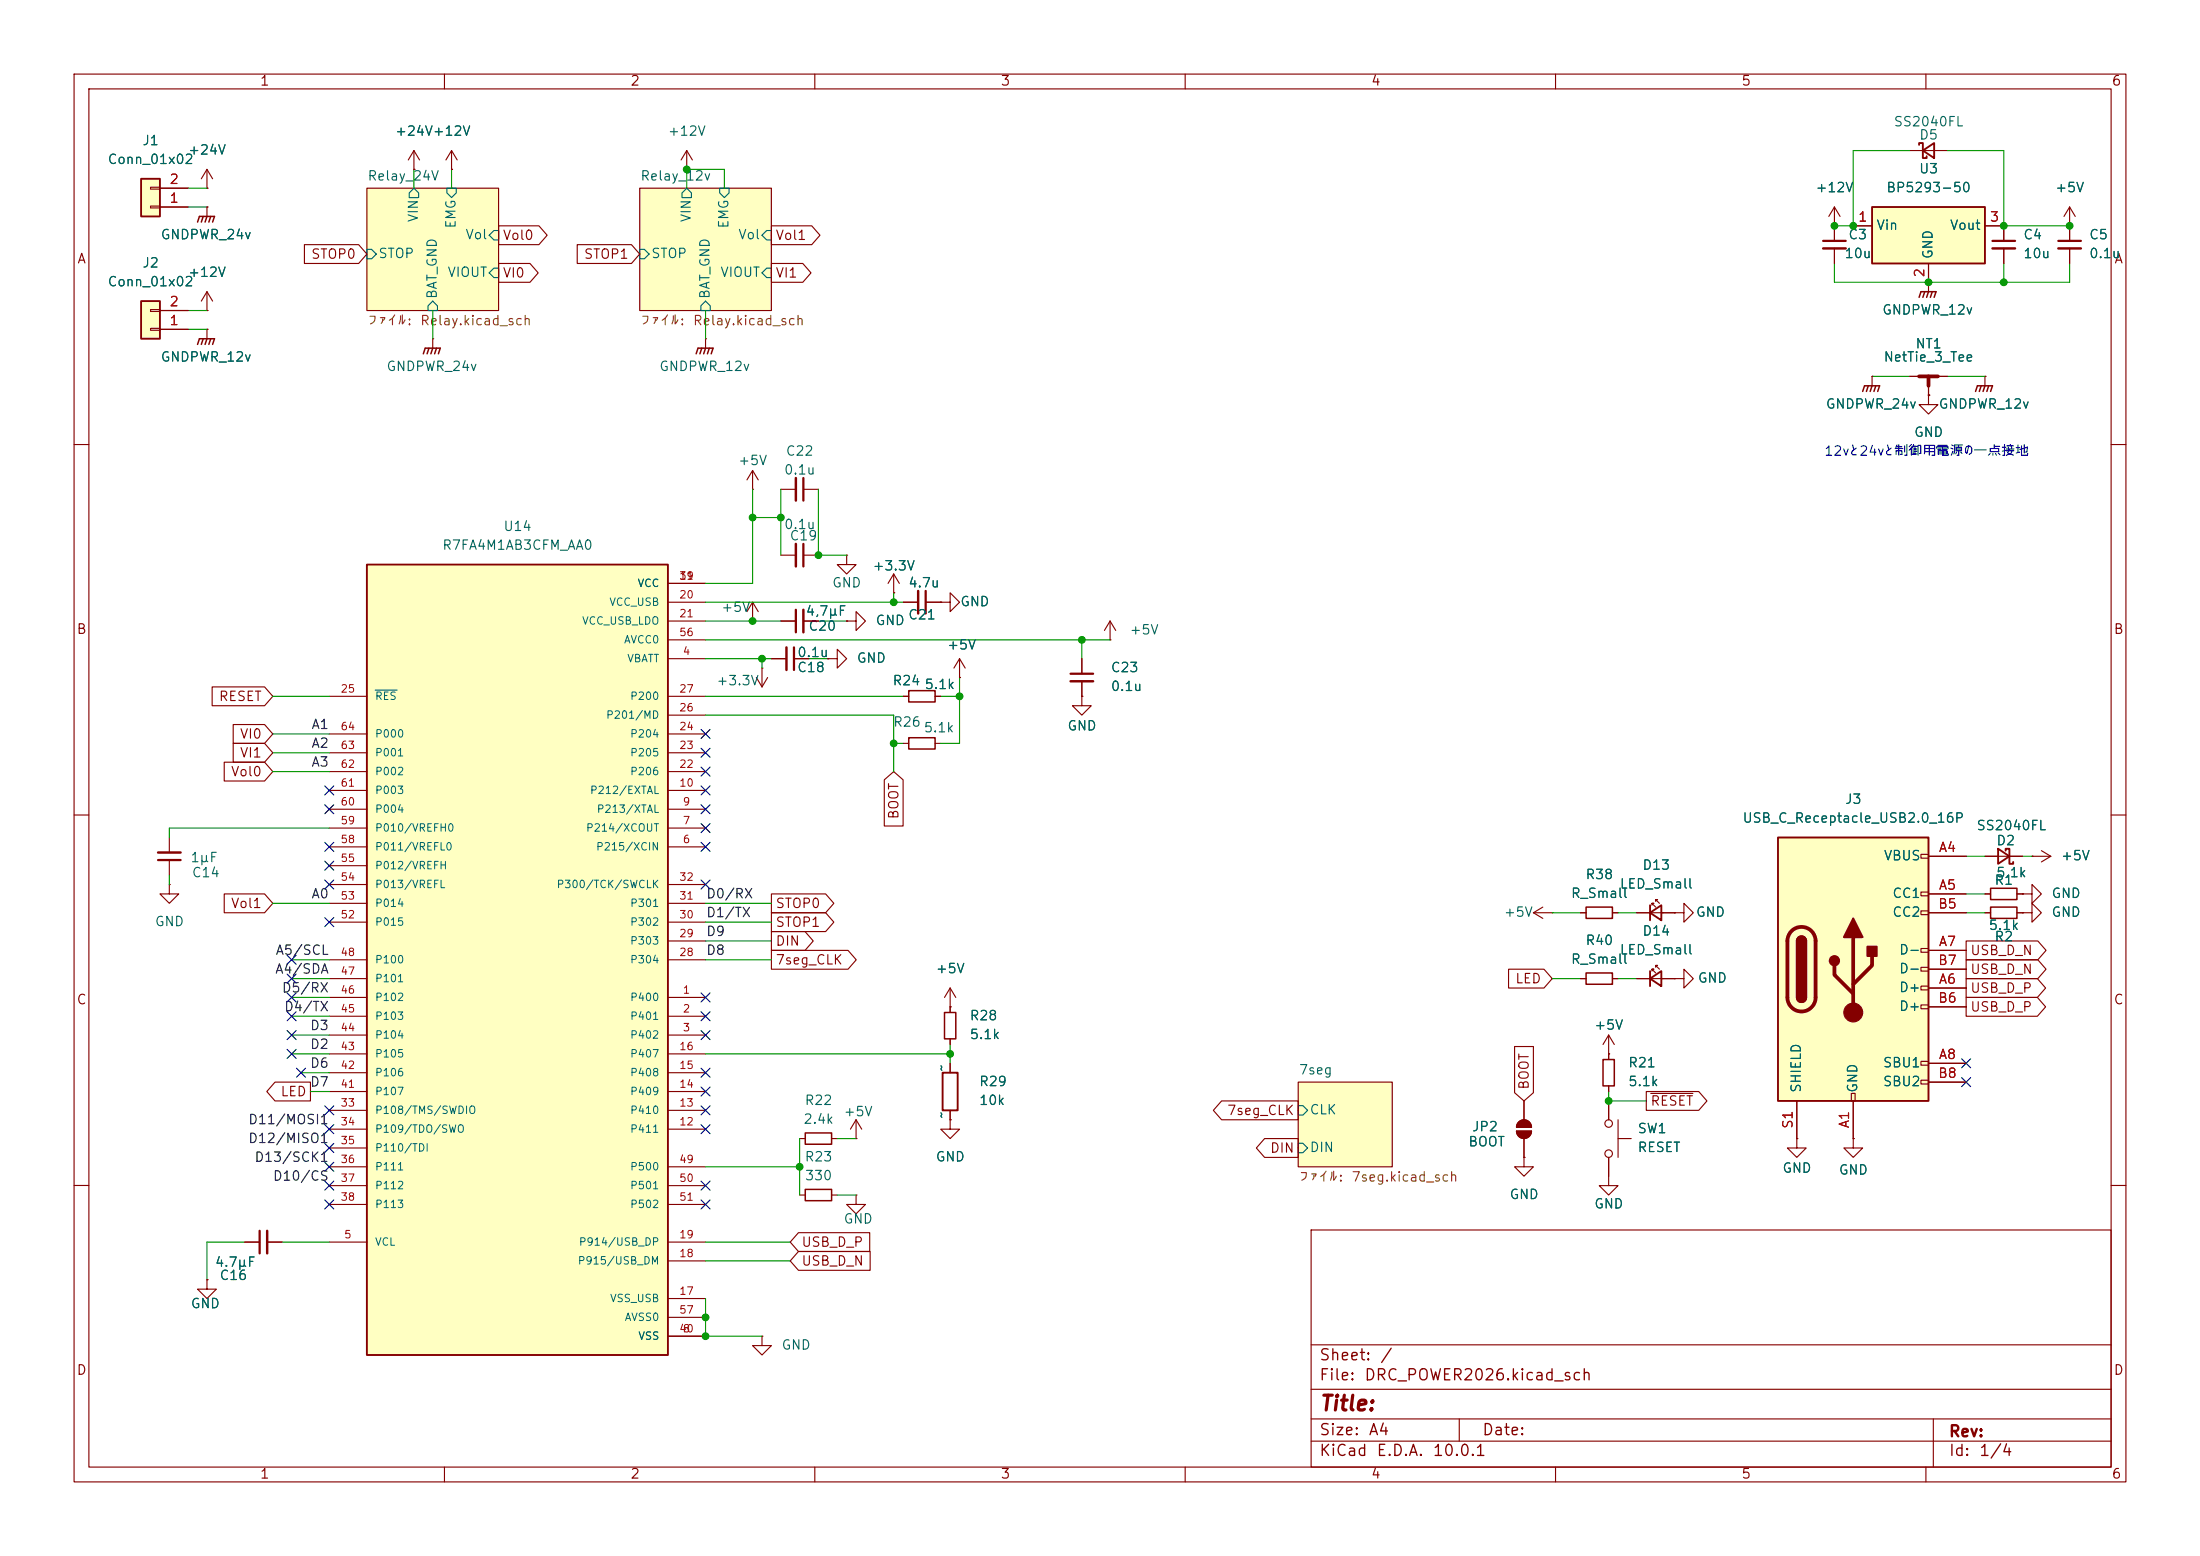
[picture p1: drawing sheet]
<svg xmlns="http://www.w3.org/2000/svg" width="297mm" height="210mm" viewBox="0 0 297 210" stroke-linecap="round" stroke-linejoin="round" font-family="sans-serif">
<g fill="none" stroke="#840000" stroke-width=".15">
<path d="M10 10h277v190h-277zM12 12h273v186h-273zM60 10v2M110 10v2M160 10v2M210 10v2M260 10v2M49.5 25.4h17.8v16.5h-17.8zM86.4 25.4h17.7v16.5h-17.7zM260.3 38.1h.1M260.3 38.1v1.3M279.4 30.5v2"/>
<path d="M279.4 33.5v2.1M268 50.8h.1M268 50.8v1.3M10 60h2M285 60h2M10 110h2M285 110h2M226.1 123.2h1.2v-1.3l1.3 1.3-1.3 1.3v-1.3M226.1 123.2h.1M175.3 146.1h12.7v11.4h-12.7zM217.2 142.2v.8M217.2 146.6v.7"/>
<path d="M217.2 148.6v2.5M217.2 156.2v2.6M218.4 153.7h1.8M218.4 151.1v5.1M10 160h2M177 166h108v32h-108zM285 160h2M60 198v2M110 198v2M160 198v2M177 194.5h108M177 191.5h108"/>
<path d="M177 187.5h108M177 181.5h108M197 191.5v3M210 198v2M260 198v2M261 191.5v6.5"/>
<circle cx="217.2" cy="151.6" r=".51"/>
<circle cx="217.2" cy="155.7" r=".51"/>
</g>
<g fill="#ffffc2" stroke="#ffffc2" stroke-width=".14">
<path d="M49.5 25.4h17.8v16.5h-17.8z"/>
<path d="M175.3 146.1h12.7v11.4h-12.7z"/>
<path d="M86.4 25.4h17.7v16.5h-17.7z"/>
</g>
<g fill="none" stroke="#006464" stroke-width=".15">
<path d="M49.5 33.7h.7l.6 .6-.6 .6h-.7zM55.9 25.4l.6 .6v.7h-1.3v-.7zM60.3 25.4h1.3v.6l-.6 .7-.7-.7zM66.7 36.2h.6v1.3h-.6l-.7-.7zM66.7 31.1h.6v1.3h-.6l-.7-.6zM86.4 33.7h.6l.6 .6-.6 .6h-.6zM92.7 25.4l.6 .6v.7h-1.2v-.7zM97.2 25.4h1.2v.6l-.6 .7-.6-.7zM103.5 36.2h.6v1.3h-.6l-.6-.7zM103.5 31.1h.6v1.3h-.6l-.6-.6zM58.4 40.6l.7 .7v.6h-1.3v-.6zM94.6 41.3l.6-.7 .7 .7v.6h-1.3z"/>
<path d="M175.3 149.2h.6l.6 .7-.6 .6h-.6zM175.3 154.3h.6l.6 .6-.6 .7h-.6z"/>
</g>
<path d="M259.8 39.4l-.2 .7M260.3 39.4l-.2 .7M260.9 39.4l-.3 .7M259.1 40.1l.2-.7h2.1l-.3 .7M266.7 52.8l.3-.7h2l-.3 .7M267.5 52.1l-.3 .7M268 52.1l-.3 .7M268.5 52.1l-.3 .7M216.4 143h1.5v3.6h-1.5z" fill="none" stroke="#840000" stroke-width=".2"/>
<path d="M277.9 32.5h3" fill="none" stroke="#840000" stroke-width=".3"/>
<path d="M277.9 33.5h3" fill="none" stroke="#840000" stroke-width=".33"/>
<path d="M252.7 27.9h15.3v7.7h-15.3z" fill="#ffffc2"/>
<path d="M259.1 19.6v-.3h.5v2h.5v-.2M252.7 27.9h15.3v7.7h-15.3zM259.6 20.3l1.5-1v2zM269.7 114.6l1.6 1-1.6 1zM270.8 114.8v-.2h.5v2h.5v-.3" fill="none" stroke="#840000" stroke-width=".25"/>
<g fill="none" stroke="#840000" stroke-width=".15">
<path d="M61 22.9h.1M61 20.3l-.8 1.3M61 20.3l.7 1.3M61 20.3v2.6M92.7 22.9h.1M92.7 20.3l-.8 1.3M92.7 20.3l.8 1.3M92.7 20.3v2.6M250.2 30.5h2.5M257.8 20.3h5.1M260.3 35.6v2.5M268 30.5h2.5"/>
<path d="M58.4 45.7h.1M58.4 45.7v1.3M95.2 45.7h.1M95.2 45.7v1.3M101.6 66h.1M101.6 63.5l-.8 1.3M101.6 63.5l.8 1.3M101.6 63.5v2.5M105.4 74.9h2M105.4 66h2M108.5 74.9h2M108.5 66h2"/>
<path d="M102.1 91.4l.8 1.3M102.9 90.2h.1M102.9 90.2v2.5M103.6 91.4l-.7 1.3M104.1 88.9h2.1M107.2 88.9h2M114.3 83.8h1.3v-1.2l1.2 1.2-1.2 1.3v-1.3M114.3 83.8h.1M121.9 94h.8M121.9 81.3h2.1M125 81.3h2M126.2 94h.8"/>
<path d="M129.5 91.4h.1M129.5 88.9l-.7 1.3M129.5 88.9l.8 1.3M129.5 88.9v2.5M146 94v1.3h1.3l-1.3 1.2-1.2-1.2h1.2M146 94h.1M146 88.9v2M146 91.9v2.1M149.9 86.4h.1M149.9 83.8l-.8 1.3M149.9 83.8l.7 1.3M149.9 83.8v2.6"/>
<path d="M121.9 100.3h.8M126.2 100.3h.8M268 115.6h5M274.3 115.6h.1M274.3 115.6h2.6M275.6 114.8l1.3 .8M276.9 115.6l-1.3 .7M207 123.2h2.5M207 123.2l1.3 .8M208.3 122.4l-1.3 .8M209.5 123.2h.1M213.4 123.2h.7"/>
<path d="M213.4 132.1h.7M217.2 139.7l-.8 1.3M217.2 139.7l.7 1.3M217.2 139.7v2.5M217.7 123.2h.7M217.7 132.1h.7M268 123.2h.7M268 120.7h.7M272.3 123.2h.7M272.3 120.7h.7M273 120.7h1.3v-1.3l1.3 1.3-1.3 1.2v-1.2M273 120.7h.1"/>
<path d="M273 123.2h1.3v-1.3l1.3 1.3-1.3 1.3v-1.3M273 123.2h.1M107.9 153.7h.8M112.3 153.7h.7M115.6 153.7h.1M115.6 151.1l-.8 1.3M115.6 151.1l.7 1.3M115.6 151.1v2.6M204.7 152.7h2.1a1.02 1.02 0 0 1-1.1 1 1.02 1.02 0 0 1-1-1zM205 151.4a1.02 1.02 0 0 1 1.1-.2 1.02 1.02 0 0 1 .7 .9h-2.1l.1-.4zM205.7 156.2v1.3h1.3l-1.3 1.3-1.2-1.3h1.2M205.7 156.2h.1"/>
<path d="M205.7 148.6v2.5M205.7 153.7v2.5M217.2 142.2h.1M217.2 158.8v1.2h1.2l-1.2 1.3-1.3-1.3h1.3M27.9 172.7v1.3h1.3l-1.3 1.3-1.2-1.3h1.2M27.9 172.7h.1M33 167.6h2.1M36.1 167.6h2M107.9 161.3h.8M112.3 161.3h.7M115.6 161.3v1.3h1.2l-1.2 1.2-1.3-1.2h1.3M115.6 161.3h.1"/>
<path d="M102.9 180.3v1.3h1.2l-1.2 1.3-1.3-1.3h1.3M102.9 180.3h.1"/>
</g>
<g fill="#840000" stroke="#840000" stroke-width=".15">
<path d="M204.7 152.7h2.1a1.02 1.02 0 0 1-1.1 1 1.02 1.02 0 0 1-1-1z"/>
<path d="M205 151.4a1.02 1.02 0 0 1 1.1-.2 1.02 1.02 0 0 1 .7 .9h-2.1l.1-.4z"/>
</g>
<g fill="none" stroke="#840000" stroke-width=".2">
<path d="M57.1 47.8l.3-.8h2l-.2 .8M57.9 47l-.2 .8M58.4 47l-.2 .8M58.9 47l-.2 .8M94 47.8l.2-.8h2.1l-.3 .8M94.7 47l-.2 .8M95.2 47l-.2 .8M95.8 47l-.3 .8M122.7 99.6h3.5v1.5h-3.5zM122.7 93.2h3.5v1.5h-3.5zM268.7 119.9h3.6v1.5h-3.6zM214.1 122.4h3.6v1.6h-3.6z"/>
<path d="M214.1 131.3h3.6v1.5h-3.6zM268.7 122.4h3.6v1.6h-3.6zM108.7 152.9h3.6v1.5h-3.6zM108.7 160.5h3.6v1.6h-3.6z"/>
</g>
<path d="M108.5 64.5v3.1M108.5 73.4v3.1M125 79.8v3M107.2 87.4v3M144.5 90.9h3.1M35.1 166.1v3.1" fill="none" stroke="#840000" stroke-width=".3"/>
<path d="M107.4 64.5v3.1M107.4 73.4v3.1M124 79.8v3M106.2 87.4v3M144.5 91.9h3.1M36.1 166.1v3.1" fill="none" stroke="#840000" stroke-width=".33"/>
<path d="M49.5 76.2h40.7v106.7h-40.7z" fill="#ffffc2"/>
<path d="M49.5 76.2h40.7v106.7h-40.7z" fill="none" stroke="#840000" stroke-width=".25"/>
<g fill="none" stroke="#840000" stroke-width=".15">
<path d="M27.9 25.4h.1M27.9 22.9l-.7 1.2M27.9 22.9l.8 1.2M27.9 22.9v2.5M247.6 30.5h.1M247.6 27.9l-.7 1.3M247.6 27.9l.8 1.3M247.6 27.9v4.6M247.6 33.5v2.1M270.5 30.5v2M270.5 33.5v2.1M90.2 78.7h5"/>
<path d="M114.3 74.9v1.3h1.3l-1.3 1.3-1.3-1.3h1.3M114.3 74.9h.1M120.6 77.5l-.7 1.2M120.6 77.5l.8 1.2M120.6 77.5v2.5M44.4 99.1h5.1M44.4 94h5.1M90.2 88.9h5M90.2 81.3h5M90.2 83.8h5M90.2 99.1h5M90.2 94h5"/>
<path d="M90.2 96.5h5M90.2 86.4h5M101.6 83.8h.1M101.6 81.3l-.8 1.3M101.6 81.3l.8 1.3M101.6 81.3v2.5M105.4 83.8h2M108.5 83.8h2M111.8 88.9h1.2v-1.3l1.3 1.3-1.3 1.3v-1.3M111.8 88.9h.1M120.6 80h.1M22.9 119.4v1.3h1.2l-1.2 1.2-1.3-1.2h1.3"/>
<path d="M22.9 119.4h.1M22.9 113v2.1M22.9 116.1v2M44.4 114.3h5.1M44.4 111.8h5.1M44.4 109.2h5.1M44.4 106.7h5.1M44.4 104.1h5.1M44.4 101.6h5.1M44.4 119.4h5.1M44.4 116.8h5.1M90.2 114.3h5"/>
<path d="M90.2 111.8h5M90.2 109.2h5M90.2 106.7h5M90.2 104.1h5M90.2 101.6h5M90.2 119.4h5M44.4 134.6h5.1M44.4 137.2h5.1M44.4 139.7h5.1M44.4 129.5h5.1M44.4 124.5h5.1M44.4 121.9h5.1"/>
<path d="M44.4 132.1h5.1M90.2 134.6h5M90.2 137.2h5M90.2 139.7h5M90.2 129.5h5M90.2 127h5M90.2 124.5h5M90.2 121.9h5M44.4 152.4h5.1M44.4 149.9h5.1M44.4 147.3h5.1M44.4 144.8h5.1"/>
<path d="M44.4 142.2h5.1M44.4 154.9h5.1M44.4 157.5h5.1M90.2 152.4h5M90.2 149.9h5M90.2 147.3h5M90.2 144.8h5M90.2 142.2h5M90.2 157.5h5M44.4 167.6h5.1M44.4 160h5.1M44.4 162.6h5.1"/>
<path d="M90.2 167.6h5M90.2 175.3h5M90.2 170.2h5M90.2 160h5M90.2 162.6h5M90.2 177.8h5M90.2 180.3h5"/>
</g>
<path d="M50.6 93.1h3" fill="none" stroke="#006464" stroke-width=".15"/>
<path d="M246.1 32.5h3.1M269 32.5h3M107.4 82.3v3M21.3 116.1h3.1" fill="none" stroke="#840000" stroke-width=".3"/>
<path d="M246.1 33.5h3.1M269 33.5h3M108.5 82.3v3M21.3 115.1h3.1" fill="none" stroke="#840000" stroke-width=".33"/>
<path d="M19 24.1h2.6v5.1h-2.6z" fill="#ffffc2"/>
<path d="M19 24.1h2.6v5.1h-2.6z" fill="none" stroke="#840000" stroke-width=".25"/>
<path d="M20.3 27.8h1.3v.3h-1.3zM20.3 25.3h1.3v.2h-1.3zM21.6 27.9h3.8M21.6 25.4h3.8M27.9 27.9h.1M27.9 27.9v1.3M27.9 44.5h.1M27.9 44.5v1.2M127 81.3h1.3v-1.3l1.2 1.3-1.2 1.3v-1.3M127 81.3h.1" fill="none" stroke="#840000" stroke-width=".15"/>
<path d="M26.7 30l.2-.8h2.1l-.3 .8M27.4 29.2l-.2 .8M27.9 29.2l-.2 .8M28.4 29.2l-.2 .8M26.7 46.5l.2-.8h2.1l-.3 .8M27.4 45.7l-.2 .8M27.9 45.7l-.2 .8M28.4 45.7l-.2 .8" fill="none" stroke="#840000" stroke-width=".2"/>
<path d="M19 40.6h2.6v5.1h-2.6z" fill="#ffffc2"/>
<path d="M19 40.6h2.6v5.1h-2.6zM259.1 50.8h2.5M260.3 53.3h.1M127.3 144.8h2v5.1h-2z" fill="none" stroke="#840000" stroke-width=".25"/>
<g fill="none" stroke="#840000" stroke-width=".15">
<path d="M27.9 39.4l-.7 1.2M27.9 39.4l.8 1.2M27.9 39.4v2.5M55.9 22.9h.1M55.9 20.3l-.8 1.3M55.9 20.3l.7 1.3M55.9 20.3v2.6M279.4 30.5h.1M279.4 27.9l-.8 1.3M279.4 27.9l.8 1.3M279.4 27.9v2.6M20.3 44.3h1.3v.3h-1.3z"/>
<path d="M20.3 41.8h1.3v.2h-1.3zM21.6 44.5h3.8M21.6 41.9h3.8M27.9 41.9h.1M252.7 50.8h.1M252.7 50.8v1.3M257.8 50.8h5.1M260.3 53.3v1.3h1.3l-1.3 1.3-1.2-1.3h1.2M260.3 53.3h.1M260.3 50.8v2.5M128.3 135.9h.1M128.3 133.4v3.3"/>
<path d="M128.3 133.4l-.8 1.2M128.3 133.4l.7 1.2M128.3 151.1v1.3h1.2l-1.2 1.3-1.3-1.3h1.3M128.3 151.1h.1M128.3 140.2v.8M128.3 143.5v1.3M128.3 149.9v1.2M242.6 153.7v1.2h1.2l-1.2 1.3-1.3-1.3h1.3M242.6 153.7h.1M250.2 153.7v1.2h1.3l-1.3 1.3-1.3-1.3h1.3M250.2 153.7h.1"/>
</g>
<path d="M259.1 50.8h2.5M260.3 50.8v1.3" fill="none" stroke="#840000" stroke-width=".51"/>
<path d="M251.5 52.8l.2-.7h2l-.2 .7M252.2 52.1l-.2 .7M252.7 52.1l-.2 .7M253.2 52.1l-.2 .7M127.5 136.7h1.5v3.5h-1.5z" fill="none" stroke="#840000" stroke-width=".2"/>
<path d="M240 113h20.3v35.6h-20.3z" fill="#ffffc2"/>
<g fill="none" stroke="#840000" stroke-width=".15">
<path d="M21.6 27.9h3.8M21.6 25.4h3.8M27.9 25.4h.1M27.9 27.9h.1M41.1 33h7.3l1.1 1.3-1.1 1.3h-7.3zM55.9 22.9h.1M61 22.9h.1M67.3 35.6h4.2l1.2 1.2-1.2 1.3h-4.2zM67.3 30.5h5.5l1.1 1.3-1.1 1.2h-5.5zM77.9 33h7.3l1.2 1.3-1.2 1.3h-7.3zM104.1 30.5h5.5l1.1 1.3-1.1 1.2h-5.5zM104.1 35.6h4.3l1.1 1.2-1.1 1.3h-4.3z"/>
<path d="M247.6 30.5h.1M247.6 30.5v2M247.6 33.5v2.1M250.2 30.5h2.5M260.3 38.1h.1M260.3 35.6v2.5M268 30.5h2.5v2M270.5 33.5v2.1M279.4 30.5h.1M279.4 30.5v2M279.4 33.5v2.1M21.6 44.5h3.8"/>
<path d="M21.6 41.9h3.8M27.9 44.5h.1M27.9 41.9h.1M252.7 50.8h.1M257.8 50.8h5.1M260.3 53.3h.1M260.3 50.8v2.5M268 50.8h.1M28.6 92.7h7.1l1.1 1.3-1.1 1.3h-7.1zM31.5 97.8h4.2l1.1 1.3-1.1 1.2h-4.2zM104.1 88.9h2.1M105.4 83.8h2"/>
<path d="M107.2 88.9h2M108.5 83.8h2M111.8 88.9h.1M114.3 83.8h.1M120.6 80h.1M121.9 94h.8M121.9 81.3h2.1M125 81.3h2M126.2 94h.8M127 81.3h.1M129.5 91.4h.1M146 94h.1"/>
<path d="M146 88.9v2M146 91.9v2.1M30.3 102.9h5.4l1.1 1.2-1.1 1.3h-5.4zM31.5 100.3h4.2l1.1 1.3-1.1 1.3h-4.2zM119.4 105.3l1.2-1.2 1.3 1.2v6.2h-2.5zM259.3 115.3h1v.5h-1zM260.3 115.6h5.1M268 115.6h1.7M271.3 115.6h1.7M274.3 115.6h.1M30.3 120.6h5.4l1.1 1.3-1.1 1.3h-5.4zM104.1 123.2h7.4l1.1 1.3-1.1 1.2h-7.4z"/>
<path d="M104.1 120.6h7.4l1.1 1.3-1.1 1.3h-7.4zM104.1 125.7h4.6l1.1 1.3-1.1 1.3h-4.6zM104.1 128.3h10.4l1.1 1.2-1.1 1.3h-10.4zM128.3 135.9h.1M128.3 135.9v.8M203.7 130.8h4.7l1.1 1.3-1.1 1.3h-4.7zM213.4 123.2h.7M213.4 132.1h.7M217.7 123.2h.7M217.7 132.1h.7M221 123.2h5.1M221 132.1h5.1"/>
<path d="M223 122.2v-.3h.3h-.3l.5 .5M223 131.1v-.3h.3h-.3l.5 .5M223.5 121.7v-.3h.3h-.3l.5 .5M223.5 130.6v-.3h.3h-.3l.5 .5M226.1 132.1h1.2v-1.3l1.3 1.3-1.3 1.3v-1.3M226.1 132.1h.1M226.1 123.2h.1M259.3 120.4h1v.5h-1zM259.3 122.9h1v.5h-1zM259.3 128h1v.5h-1zM259.3 130.6h1v.5h-1zM259.3 133.1h1v.5h-1z"/>
<path d="M259.3 135.6h1v.5h-1zM260.3 120.7h5.1M260.3 133.4h5.1M260.3 128.3h5.1M260.3 123.2h5.1M260.3 135.9h5.1M260.3 130.8h5.1M265.4 129.5h9.7l1.1 1.3-1.1 1.3h-9.7zM265.4 132.1h9.6l1.2 1.3-1.2 1.2h-9.6zM265.4 127h9.7l1.1 1.3-1.1 1.2h-9.7zM265.4 134.6h9.6l1.2 1.3-1.2 1.3h-9.6zM268 120.7h.7"/>
<path d="M268 123.2h.7M272.3 120.7h.7M272.3 123.2h.7M273 120.7h.1M273 123.2h.1M37.1 146h4.8v2.6h-4.8l-1.1-1.3zM128.3 151.1h.1M128.3 140.2v.8M128.3 143.5v1.3M128.3 149.9v1.2M164.9 148.6h10.4v2.5h-10.4l-1.1-1.2zM170.7 153.7h4.6v2.5h-4.6l-1.1-1.3z"/>
<path d="M204.5 141.2h2.5v6.3l-1.3 1.1-1.2-1.1zM205.7 156.2h.1M205.7 148.6v2.5M205.7 153.7v2.5M217.2 142.2h.1M217.2 142.2v.8M217.2 146.6v.7M217.2 148.6v2.5M217.2 156.2v2.6M222.2 147.3h7.1l1.1 1.3-1.1 1.3h-7.1zM222.9 147.6h5.6M242.6 153.7h.1"/>
<path d="M242.6 148.6v5.1M249.9 147.6h.5v1h-.5zM250.2 153.7h.1M250.2 148.6v5.1M259.3 143.3h1v.5h-1zM259.3 145.8h1v.5h-1zM260.3 143.5h5.1M260.3 146.1h5.1M27.9 172.7h.1M33 167.6h2.1M36.1 167.6h2M107.8 168.9h9.7v2.6h-9.7l-1.1-1.3z"/>
<path d="M107.8 166.4h9.6v2.5h-9.6l-1.1-1.3z"/>
</g>
<path d="M240 113h20.3v35.6h-20.3zM222.8 123.2l1.5-1v2zM222.8 132.1l1.5-1v2zM222.8 122.2v2M222.8 131.1v2M242.6 127a.64 .64 0 0 1 .6-.6 .64 .64 0 0 1 .6 .6M242.6 134.6a.64 .64 0 0 0 .6 .7 .64 .64 0 0 0 .6-.7" fill="none" stroke="#840000" stroke-width=".25"/>
<path d="M241.9 125.7a1.9 1.9 0 0 1 2-.5 1.9 1.9 0 0 1 1.2 1.8v7.6a1.91 1.91 0 0 1-1.9 1.9 1.91 1.91 0 0 1-1.9-1.9v-7.6a1.9 1.9 0 0 1 .6-1.3zM247.6 130.3v1.3l2.6 2.5M250.2 126.5v10.2M252.7 129v1.3l-2.5 2.5" fill="none" stroke="#840000" stroke-width=".51"/>
<g fill="#840000" stroke="#840000" stroke-width=".25">
<path d="M242.6 127h1.2v7.6h-1.2z"/>
<path d="M242.8 126.6a.64 .64 0 0 1 .6-.2 .64 .64 0 0 1 .4 .6h-1.2z"/>
<path d="M242.6 134.6h1.2a.64 .64 0 0 1-.6 .7 .64 .64 0 0 1-.6-.7z"/>
<path d="M250.2 124l1.3 2.5h-2.6z"/>
<path d="M252.1 127.8h1.3v1.2h-1.3z"/>
<circle cx="247.6" cy="129.7" r=".63"/>
</g>
<circle cx="250.2" cy="136.7" r="1.27" fill="#840000" stroke="#840000" stroke-width=".15"/>
<g fill="none" stroke="#009600" stroke-width=".15">
<path d="M25.4 25.4h2.5M25.4 27.9h2.5M55.9 22.9v2.5M61 22.9v2.5M92.7 25.4v-2.5h5.1v2.5M247.6 35.6v2.5h31.8v-2.5M257.8 20.3h-7.6v10.2h-2.6M262.9 20.3h7.6v10.2h8.9M270.5 35.6v2.5M25.4 44.5h2.5M25.4 41.9h2.5M58.4 41.9v3.8"/>
<path d="M95.2 41.9v3.8M252.7 50.8h5.1M262.9 50.8h5.1M101.6 66v12.7h-6.4M101.6 69.9h3.8M105.4 66v8.9M110.5 66v8.9h3.8M36.8 94h7.6M36.8 99.1h7.6M95.2 88.9h8.9M95.2 81.3h26.7M95.2 96.5h25.4v7.6"/>
<path d="M95.2 94h26.7M95.2 83.8h10.2M95.2 86.4h54.7M102.9 88.9v1.3M109.2 88.9h2.6M110.5 83.8h3.8M120.6 80v1.3M127 94h2.5M129.5 91.4v8.9h-2.5M146 86.4v2.5M22.9 118.1v1.3M36.8 101.6h7.6"/>
<path d="M36.8 104.1h7.6M44.4 111.8h-21.5v1.2M120.6 100.3h1.3M265.4 115.6h2.6M273 115.6h1.3M36.8 121.9h7.6M39.4 129.5h5M39.4 132.1h5M39.4 137.2h5M39.4 134.6h5M39.4 139.7h5M95.2 127h8.9"/>
<path d="M95.2 129.5h8.9M95.2 121.9h8.9M95.2 124.5h8.9M209.5 132.1h3.9M209.5 123.2h3.9M218.4 132.1h2.6M218.4 123.2h2.6M265.4 123.2h2.6M265.4 120.7h2.6M39.4 142.2h5M40.6 144.8h3.8M41.9 147.3h2.5"/>
<path d="M95.2 157.5h12.7M95.2 142.2h33.1M107.9 153.7v7.6M113 153.7h2.6M128.3 141v2.5M217.2 147.3v1.3h5M33 167.6h-5.1v5.1M38.1 167.6h6.3M95.2 175.3v5h7.7M95.2 170.2h11.5M95.2 167.6h11.5M113 161.3h2.6"/>
</g>
<g fill="none" stroke="#000084" stroke-width=".15">
<path d="M94.6 98.5l1.3 1.2M95.9 98.5l-1.3 1.2M43.8 106.1l1.3 1.2M43.8 118.8l1.3 1.2M43.8 116.2l1.3 1.2M43.8 108.6l1.3 1.2M43.8 113.7l1.3 1.2M45.1 106.1l-1.3 1.2M45.1 118.8l-1.3 1.2M45.1 116.2l-1.3 1.2M45.1 108.6l-1.3 1.2M45.1 113.7l-1.3 1.2"/>
<path d="M94.6 113.7l1.3 1.2M94.6 111.2l1.3 1.2M94.6 108.6l1.3 1.2M94.6 103.5l1.3 1.2M94.6 101l1.3 1.2M94.6 106.1l1.3 1.2M94.6 118.8l1.3 1.2M95.9 113.7l-1.3 1.2M95.9 111.2l-1.3 1.2M95.9 101l-1.3 1.2M95.9 108.6l-1.3 1.2M95.9 103.5l-1.3 1.2"/>
<path d="M95.9 106.1l-1.3 1.2M95.9 118.8l-1.3 1.2M38.8 131.5l1.2 1.2M38.8 134l1.2 1.2M38.8 128.9l1.2 1.2M38.8 139.1l1.2 1.2M38.8 136.6l1.2 1.2M40 131.5l-1.2 1.2M40 134l-1.2 1.2M40 128.9l-1.2 1.2M40 139.1l-1.2 1.2M40 136.6l-1.2 1.2"/>
<path d="M43.8 123.9l1.3 1.2M45.1 123.9l-1.3 1.2M94.6 139.1l1.3 1.2M94.6 136.6l1.3 1.2M94.6 134l1.3 1.2M95.9 139.1l-1.3 1.2M95.9 136.6l-1.3 1.2M95.9 134l-1.3 1.2M38.8 141.6l1.2 1.2M40 141.6l-1.2 1.2M40 144.2l1.2 1.2M41.2 144.2l-1.2 1.2"/>
<path d="M43.8 156.9l1.3 1.2M43.8 159.4l1.3 1.2M43.8 149.3l1.3 1.2M43.8 151.8l1.3 1.2M43.8 154.3l1.3 1.2M45.1 156.9l-1.3 1.2M45.1 159.4l-1.3 1.2M45.1 149.3l-1.3 1.2M45.1 151.8l-1.3 1.2M45.1 154.3l-1.3 1.2M94.6 144.2l1.3 1.2M94.6 146.7l1.3 1.2"/>
<path d="M94.6 149.3l1.3 1.2M94.6 151.8l1.3 1.2M94.6 159.4l1.3 1.2M95.9 144.2l-1.3 1.2M95.9 146.7l-1.3 1.2M95.9 149.3l-1.3 1.2M95.9 151.8l-1.3 1.2M95.9 159.4l-1.3 1.2M264.8 142.9l1.2 1.2M264.8 145.4l1.2 1.3M266 142.9l-1.2 1.2M266 145.4l-1.2 1.3"/>
<path d="M43.8 162l1.3 1.2M45.1 162l-1.3 1.2M94.6 162l1.3 1.2M95.9 162l-1.3 1.2"/>
</g>
<g fill="#009600" stroke="#009600" stroke-width=".14">
<circle cx="92.7" cy="22.9" r=".46"/>
<circle cx="101.6" cy="69.9" r=".46"/>
<circle cx="102.9" cy="88.9" r=".46"/>
<circle cx="120.6" cy="100.3" r=".46"/>
<circle cx="250.2" cy="30.5" r=".46"/>
<circle cx="247.6" cy="30.5" r=".46"/>
<circle cx="270.5" cy="30.5" r=".46"/>
<circle cx="270.5" cy="38.1" r=".46"/>
<circle cx="260.3" cy="38.1" r=".46"/>
<circle cx="279.4" cy="30.5" r=".46"/>
<circle cx="95.2" cy="177.8" r=".46"/>
<circle cx="95.2" cy="180.3" r=".46"/>
<circle cx="107.9" cy="157.5" r=".46"/>
<circle cx="128.3" cy="142.2" r=".46"/>
<circle cx="217.2" cy="148.6" r=".46"/>
<circle cx="120.6" cy="81.3" r=".46"/>
<circle cx="101.6" cy="83.8" r=".46"/>
<circle cx="110.5" cy="74.9" r=".46"/>
<circle cx="105.4" cy="69.9" r=".46"/>
<circle cx="146" cy="86.4" r=".46"/>
<circle cx="129.5" cy="94" r=".46"/>
</g>
<text font-size="2" fill="#840000" x="178" y="190.9">Title:</text>
<g font-size="1.5" fill="#840000">
<text x="178" y="184">Sheet:</text>
<text x="186.2" y="184">/</text>
<text x="178" y="186.7">File:</text>
<text x="184.1" y="186.7">DRC_POWER2026.kicad_sch</text>
<text x="178" y="196.9">KiCad</text>
<text x="178" y="194.1">Size:</text>
<text x="184.7" y="194.1">A4</text>
<text x="185.7" y="196.9">E.D.A.</text>
<text x="193.3" y="196.9">10.0.1</text>
<text x="200" y="194.1">Date:</text>
<text x="263" y="194.3">Rev:</text>
<text x="263" y="196.9">Id:</text>
<text x="267.1" y="196.9">1/4</text>
</g>
<g font-size="1.3" fill="#840000">
<text x="35" y="11.9">1</text>
<text x="85" y="11.9">2</text>
<text x="135" y="11.9">3</text>
<text x="185" y="11.9">4</text>
<text x="235" y="11.9">5</text>
<text x="285" y="11.9">6</text>
<text x="10.3" y="35.9">A</text>
<text x="41.9" y="35.2">STOP0</text>
<text x="67.8" y="32.7">Vol0</text>
<text x="78.7" y="35.2">STOP1</text>
<text x="104.6" y="32.7">Vol1</text>
<text x="285.3" y="35.9">A</text>
<text x="67.8" y="37.8">VI0</text>
<text x="104.6" y="37.8">VI1</text>
<text x="10.3" y="85.9">B</text>
<text x="285.3" y="85.9">B</text>
<text x="29.5" y="94.9">RESET</text>
<text x="32.3" y="100">VI0</text>
<text x="31.1" y="105.1">Vol0</text>
<text x="32.3" y="102.6">VI1</text>
<text x="121.6" y="110.7" transform="rotate(-90 121.6 110.7)">BOOT</text>
<text x="31.1" y="122.9">Vol1</text>
<text x="104.6" y="125.4">STOP1</text>
<text x="104.6" y="122.9">STOP0</text>
<text x="104.6" y="128">DIN</text>
<text x="104.6" y="130.5">7seg_CLK</text>
<text x="265.9" y="131.8">USB_D_N</text>
<text x="265.9" y="129.2">USB_D_N</text>
<text x="10.3" y="135.9">C</text>
<text x="204.5" y="133">LED</text>
<text x="265.9" y="134.3">USB_D_P</text>
<text x="265.9" y="136.8">USB_D_P</text>
<text x="285.3" y="135.9">C</text>
<text x="37.8" y="148.3">LED</text>
<text x="206.7" y="147.2" transform="rotate(-90 206.7 147.2)">BOOT</text>
<text x="222.7" y="149.5">RESET</text>
<text x="165.6" y="150.8">7seg_CLK</text>
<text x="171.4" y="155.9">DIN</text>
<text x="108.1" y="171.1">USB_D_N</text>
<text x="108.1" y="168.6">USB_D_P</text>
<text x="10.3" y="185.9">D</text>
<text x="285.3" y="185.9">D</text>
<text x="35" y="199.9">1</text>
<text x="85" y="199.9">2</text>
<text x="135" y="199.9">3</text>
<text x="185" y="199.9">4</text>
<text x="235" y="199.9">5</text>
<text x="285" y="199.9">6</text>
</g>
<g font-size="1.3" fill="#006464">
<text x="255.6" y="17.4">SS2040FL</text>
<text x="14.4" y="22.5">Conn_01x02</text>
<text x="19.1" y="19.9">J1</text>
<text x="25.3" y="21.2">+24V</text>
<text x="53.2" y="18.6">+24V+12V</text>
<text x="90.1" y="18.6">+12V</text>
<text x="259" y="23.7">U3</text>
<text x="259" y="19.2">D5</text>
<text x="49.5" y="24.7">Relay_24V</text>
<text x="86.4" y="24.7">Relay_12v</text>
<text x="245" y="26.3">+12V</text>
<text x="254.6" y="26.3">BP5293-50</text>
<text x="277.4" y="26.3">+5V</text>
<text x="21.6" y="32.6">GNDPWR_24v</text>
<text x="51" y="35.2">STOP</text>
<text x="56.7" y="30.1" transform="rotate(-90 56.7 30.1)">VIN</text>
<text x="61.8" y="30.9" transform="rotate(-90 61.8 30.9)">EMG</text>
<text x="62.7" y="32.6">Vol</text>
<text x="87.8" y="35.2">STOP</text>
<text x="93.6" y="30.1" transform="rotate(-90 93.6 30.1)">VIN</text>
<text x="98.7" y="30.9" transform="rotate(-90 98.7 30.9)">EMG</text>
<text x="99.6" y="32.6">Vol</text>
<text x="248.9" y="35.2">10u</text>
<text x="249.4" y="32.6">C3</text>
<text x="253.2" y="31.3">Vin</text>
<text x="261.2" y="35.1" transform="rotate(-90 261.2 35.1)">GND</text>
<text x="263.1" y="31.3">Vout</text>
<text x="273.1" y="32.6">C4</text>
<text x="273.1" y="35.2">10u</text>
<text x="281.9" y="32.6">C5</text>
<text x="281.9" y="35.2">0.1u</text>
<text x="14.4" y="39">Conn_01x02</text>
<text x="19.1" y="36.4">J2</text>
<text x="25.3" y="37.7">+12V</text>
<text x="59.3" y="40.4" transform="rotate(-90 59.3 40.4)">BAT_GND</text>
<text x="60.3" y="37.7">VIOUT</text>
<text x="96.1" y="40.4" transform="rotate(-90 96.1 40.4)">BAT_GND</text>
<text x="97.2" y="37.7">VIOUT</text>
<text x="254" y="42.8">GNDPWR_12v</text>
<text x="258.5" y="47.3">NT1</text>
<text x="21.6" y="49.1">GNDPWR_12v</text>
<text x="52.1" y="50.4">GNDPWR_24v</text>
<text x="88.9" y="50.4">GNDPWR_12v</text>
<text x="254.2" y="49.1">NetTie_3_Tee</text>
<text x="246.4" y="55.5">GNDPWR_24v</text>
<text x="258.3" y="59.3">GND</text>
<text x="261.6" y="55.5">GNDPWR_12v</text>
<text x="99.6" y="63.1">+5V</text>
<text x="105.8" y="64.4">0.1u</text>
<text x="106" y="61.8">C22</text>
<text x="67.9" y="72">U14</text>
<text x="105.8" y="71.7">0.1u</text>
<text x="59.6" y="74.5">R7FA4M1AB3CFM_AA0</text>
<text x="106.5" y="73.3">C19</text>
<text x="117.7" y="77.3">+3.3V</text>
<text x="97.3" y="82.9">+5V</text>
<text x="108.7" y="83.4">4,7μF</text>
<text x="112.2" y="79.6">GND</text>
<text x="122.5" y="83.9">C21</text>
<text x="122.5" y="79.6">4.7u</text>
<text x="129.5" y="82.1">GND</text>
<text x="107.5" y="89">0.1u</text>
<text x="109.1" y="85.4">C20</text>
<text x="115.6" y="89.8">GND</text>
<text x="118.1" y="84.7">GND</text>
<text x="127.8" y="88">+5V</text>
<text x="152.4" y="86">+5V</text>
<text x="96.6" y="92.8">+3.3V</text>
<text x="107.5" y="91">C18</text>
<text x="120.4" y="92.8">R24</text>
<text x="124.7" y="93.3">5.1k</text>
<text x="149.9" y="91">C23</text>
<text x="149.9" y="93.6">0.1u</text>
<text x="120.5" y="98.4">R26</text>
<text x="124.6" y="99.2">5.1k</text>
<text x="144" y="98.9">GND</text>
<text x="235.2" y="111.4">USB_C_Receptacle_USB2.0_16P</text>
<text x="249" y="108.8">J3</text>
<text x="266.7" y="112.4">SS2040FL</text>
<text x="25.6" y="116.7">1μF</text>
<text x="25.8" y="118.7">C14</text>
<text x="214" y="119">R38</text>
<text x="221.6" y="117.7">D13</text>
<text x="254.2" y="116.4">VBUS</text>
<text x="269.2" y="119.7">R1</text>
<text x="269.4" y="118.7">5.1k</text>
<text x="269.4" y="114.4">D2</text>
<text x="278.1" y="116.4">+5V</text>
<text x="20.8" y="125.3">GND</text>
<text x="202.9" y="124.1">+5V</text>
<text x="212" y="121.5">R_Small</text>
<text x="218.6" y="120.2">LED_Small</text>
<text x="228.9" y="124.1">GND</text>
<text x="255.4" y="121.5">CC1</text>
<text x="255.4" y="124.1">CC2</text>
<text x="268.4" y="125.8">5.1k</text>
<text x="276.9" y="121.5">GND</text>
<text x="276.9" y="124.1">GND</text>
<text x="126.2" y="131.7">+5V</text>
<text x="212" y="130.4">R_Small</text>
<text x="214" y="127.9">R40</text>
<text x="218.6" y="129.1">LED_Small</text>
<text x="221.6" y="126.6">D14</text>
<text x="256.3" y="129.1">D-</text>
<text x="256.3" y="131.7">D-</text>
<text x="269.2" y="127.4">R2</text>
<text x="229.1" y="132.9">GND</text>
<text x="256.3" y="134.2">D+</text>
<text x="256.3" y="136.8">D+</text>
<text x="130.8" y="140.6">5.1k</text>
<text x="130.8" y="138">R28</text>
<text x="215.1" y="139.3">+5V</text>
<text x="108.5" y="149.5">R22</text>
<text x="128" y="144.7" transform="rotate(-90 128 144.7)">~</text>
<text x="132.1" y="149.5">10k</text>
<text x="132.1" y="146.9">R29</text>
<text x="175.3" y="145.3">7seg</text>
<text x="219.7" y="146.9">5.1k</text>
<text x="219.7" y="144.4">R21</text>
<text x="243.4" y="147.6" transform="rotate(-90 243.4 147.6)">SHIELD</text>
<text x="251.1" y="147.6" transform="rotate(-90 251.1 147.6)">GND</text>
<text x="254.1" y="144.4">SBU1</text>
<text x="254.1" y="146.9">SBU2</text>
<text x="108.4" y="152">2.4k</text>
<text x="113.8" y="151">+5V</text>
<text x="128" y="151.1" transform="rotate(-90 128 151.1)">~</text>
<text x="176.7" y="150.7">CLK</text>
<text x="176.7" y="155.8">DIN</text>
<text x="198.1" y="155">BOOT</text>
<text x="198.6" y="153">JP2</text>
<text x="221" y="155.8">RESET</text>
<text x="221" y="153.3">SW1</text>
<text x="108.5" y="157.1">R23</text>
<text x="108.6" y="159.6">330</text>
<text x="126.2" y="157.1">GND</text>
<text x="240.5" y="158.6">GND</text>
<text x="248.2" y="158.9">GND</text>
<text x="113.8" y="165.5">GND</text>
<text x="203.7" y="162.2">GND</text>
<text x="215.1" y="163.4">GND</text>
<text x="28.9" y="171.3">4.7μF</text>
<text x="29.5" y="173.1">C16</text>
<text x="25.7" y="176.9">GND</text>
<text x="105.4" y="182.5">GND</text>
</g>
<g font-size="1.3" fill="#a90000">
<text x="22.8" y="27.7">1</text>
<text x="22.8" y="25.1">2</text>
<text x="250.8" y="30.2">1</text>
<text x="268.5" y="30.2">3</text>
<text x="22.8" y="41.7">2</text>
<text x="260.1" y="37.5" transform="rotate(-90 260.1 37.5)">2</text>
<text x="22.8" y="44.2">1</text>
<text x="261.6" y="115.3">A4</text>
<text x="261.5" y="122.9">B5</text>
<text x="261.6" y="120.4">A5</text>
<text x="261.5" y="130.6">B7</text>
<text x="261.6" y="128">A7</text>
<text x="261.5" y="135.6">B6</text>
<text x="261.6" y="133.1">A6</text>
<text x="261.6" y="143.3">A8</text>
<text x="261.5" y="145.8">B8</text>
<text x="242.3" y="152.4" transform="rotate(-90 242.3 152.4)">S1</text>
<text x="249.9" y="152.4" transform="rotate(-90 249.9 152.4)">A1</text>
</g>
<g font-size="1.3" fill="#725600">
<text x="49.5" y="44.2">ファイル:</text>
<text x="56.6" y="44.2">Relay.kicad_sch</text>
<text x="86.4" y="44.2">ファイル:</text>
<text x="93.5" y="44.2">Relay.kicad_sch</text>
<text x="175.3" y="159.8">ファイル:</text>
<text x="182.4" y="159.8">7seg.kicad_sch</text>
</g>
<text font-size="1.3" fill="#0000c2" x="246.2" y="61.8">12vと24vと制御用電源の一点接地</text>
<g font-size="1.3" fill="#0f0f0f">
<text x="41.9" y="98.7">A1</text>
<text x="41.9" y="101.3">A2</text>
<text x="41.9" y="103.8">A3</text>
<text x="41.9" y="121.6">A0</text>
<text x="95.2" y="121.6">D0/RX</text>
<text x="95.2" y="124.1">D1/TX</text>
<text x="37.1" y="131.7">A4/SDA</text>
<text x="37.1" y="129.2">A5/SCL</text>
<text x="95.2" y="129.2">D8</text>
<text x="95.2" y="126.7">D9</text>
<text x="38" y="134.3">D5/RX</text>
<text x="38.3" y="136.8">D4/TX</text>
<text x="41.8" y="139.4">D3</text>
<text x="41.8" y="141.9">D2</text>
<text x="41.8" y="144.4">D6</text>
<text x="41.8" y="147">D7</text>
<text x="33.4" y="152.1">D11/MOSI1</text>
<text x="33.4" y="154.6">D12/MISO1</text>
<text x="34.3" y="157.1">D13/SCK1</text>
<text x="36.7" y="159.7">D10/CS</text>
</g>
<g font-size="1" fill="#006464">
<text x="82.2" y="82">VCC_USB</text>
<text x="86" y="79.5">VCC</text>
<text x="78.5" y="84.6">VCC_USB_LDO</text>
<text x="84.2" y="87.1">AVCC0</text>
<text x="84.6" y="89.6">VBATT</text>
<text x="50.5" y="94.7">RES</text>
<text x="85" y="94.7">P200</text>
<text x="50.5" y="99.8">P000</text>
<text x="81.7" y="97.3">P201/MD</text>
<text x="85" y="99.8">P204</text>
<text x="50.5" y="107.4">P003</text>
<text x="50.5" y="104.9">P002</text>
<text x="50.5" y="102.3">P001</text>
<text x="79.6" y="107.4">P212/EXTAL</text>
<text x="85" y="104.9">P206</text>
<text x="85" y="102.3">P205</text>
<text x="50.5" y="112.5">P010/VREFH0</text>
<text x="50.5" y="110">P004</text>
<text x="79" y="112.5">P214/XCOUT</text>
<text x="80.5" y="110">P213/XTAL</text>
<text x="50.5" y="117.6">P012/VREFH</text>
<text x="50.5" y="115">P011/VREFL0</text>
<text x="80.4" y="115">P215/XCIN</text>
<text x="50.5" y="125.2">P015</text>
<text x="50.5" y="122.7">P014</text>
<text x="50.5" y="120.1">P013/VREFL</text>
<text x="75.1" y="120.1">P300/TCK/SWCLK</text>
<text x="85" y="125.2">P302</text>
<text x="85" y="122.7">P301</text>
<text x="50.5" y="130.3">P100</text>
<text x="85" y="130.3">P304</text>
<text x="85" y="127.7">P303</text>
<text x="50.5" y="137.9">P103</text>
<text x="50.5" y="135.4">P102</text>
<text x="50.5" y="132.8">P101</text>
<text x="85" y="135.4">P400</text>
<text x="85" y="137.9">P401</text>
<text x="50.5" y="143">P105</text>
<text x="50.5" y="140.4">P104</text>
<text x="85" y="140.4">P402</text>
<text x="85" y="143">P407</text>
<text x="50.5" y="148.1">P107</text>
<text x="50.5" y="145.5">P106</text>
<text x="85" y="148.1">P409</text>
<text x="85" y="145.5">P408</text>
<text x="50.5" y="150.6">P108/TMS/SWDIO</text>
<text x="50.5" y="153.1">P109/TDO/SWO</text>
<text x="50.5" y="155.7">P110/TDI</text>
<text x="85" y="153.1">P411</text>
<text x="85" y="150.6">P410</text>
<text x="50.5" y="158.2">P111</text>
<text x="50.5" y="160.8">P112</text>
<text x="85" y="158.2">P500</text>
<text x="85" y="160.8">P501</text>
<text x="50.5" y="163.3">P113</text>
<text x="85" y="163.3">P502</text>
<text x="50.5" y="168.4">VCL</text>
<text x="77.9" y="170.9">P915/USB_DM</text>
<text x="78.1" y="168.4">P914/USB_DP</text>
<text x="82.3" y="176">VSS_USB</text>
<text x="84.3" y="178.5">AVSS0</text>
<text x="86.1" y="181.1">VSS</text>
</g>
<g font-size="1" fill="#a90000">
<text x="91.6" y="78.5">11</text>
<text x="91.6" y="81">20</text>
<text x="91.6" y="83.6">21</text>
<text x="91.6" y="78.5">39</text>
<text x="91.6" y="86.1">56</text>
<text x="92.1" y="88.6">4</text>
<text x="45.9" y="93.7">25</text>
<text x="91.6" y="93.7">27</text>
<text x="45.9" y="101.3">63</text>
<text x="45.9" y="98.8">64</text>
<text x="91.6" y="101.3">23</text>
<text x="91.6" y="98.8">24</text>
<text x="91.6" y="96.3">26</text>
<text x="45.9" y="106.4">61</text>
<text x="45.9" y="103.9">62</text>
<text x="91.6" y="106.4">10</text>
<text x="91.6" y="103.9">22</text>
<text x="45.9" y="111.5">59</text>
<text x="45.9" y="109">60</text>
<text x="92.1" y="111.5">7</text>
<text x="92.1" y="109">9</text>
<text x="45.9" y="119.1">54</text>
<text x="45.9" y="116.6">55</text>
<text x="45.9" y="114">58</text>
<text x="91.6" y="119.1">32</text>
<text x="92.1" y="114">6</text>
<text x="45.9" y="124.2">52</text>
<text x="45.9" y="121.7">53</text>
<text x="91.6" y="124.2">30</text>
<text x="91.6" y="121.7">31</text>
<text x="45.9" y="131.8">47</text>
<text x="45.9" y="129.3">48</text>
<text x="91.6" y="129.3">28</text>
<text x="91.6" y="126.7">29</text>
<text x="45.9" y="136.9">45</text>
<text x="45.9" y="134.4">46</text>
<text x="92.1" y="134.4">1</text>
<text x="92.1" y="136.9">2</text>
<text x="45.9" y="142">43</text>
<text x="45.9" y="139.4">44</text>
<text x="91.6" y="142">16</text>
<text x="92.1" y="139.4">3</text>
<text x="45.9" y="149.6">33</text>
<text x="45.9" y="147.1">41</text>
<text x="45.9" y="144.5">42</text>
<text x="91.6" y="149.6">13</text>
<text x="91.6" y="147.1">14</text>
<text x="91.6" y="144.5">15</text>
<text x="45.9" y="152.1">34</text>
<text x="45.9" y="154.7">35</text>
<text x="91.6" y="152.1">12</text>
<text x="45.9" y="157.2">36</text>
<text x="45.9" y="159.8">37</text>
<text x="91.6" y="157.2">49</text>
<text x="91.6" y="159.8">50</text>
<text x="45.9" y="162.3">38</text>
<text x="46.4" y="167.4">5</text>
<text x="91.6" y="167.4">19</text>
<text x="91.6" y="162.3">51</text>
<text x="91.6" y="169.9">18</text>
<text x="91.6" y="175">17</text>
<text x="91.6" y="177.5">57</text>
<text x="91.6" y="180.1">40</text>
<text x="92.1" y="180.1">8</text>
</g>
</svg>
